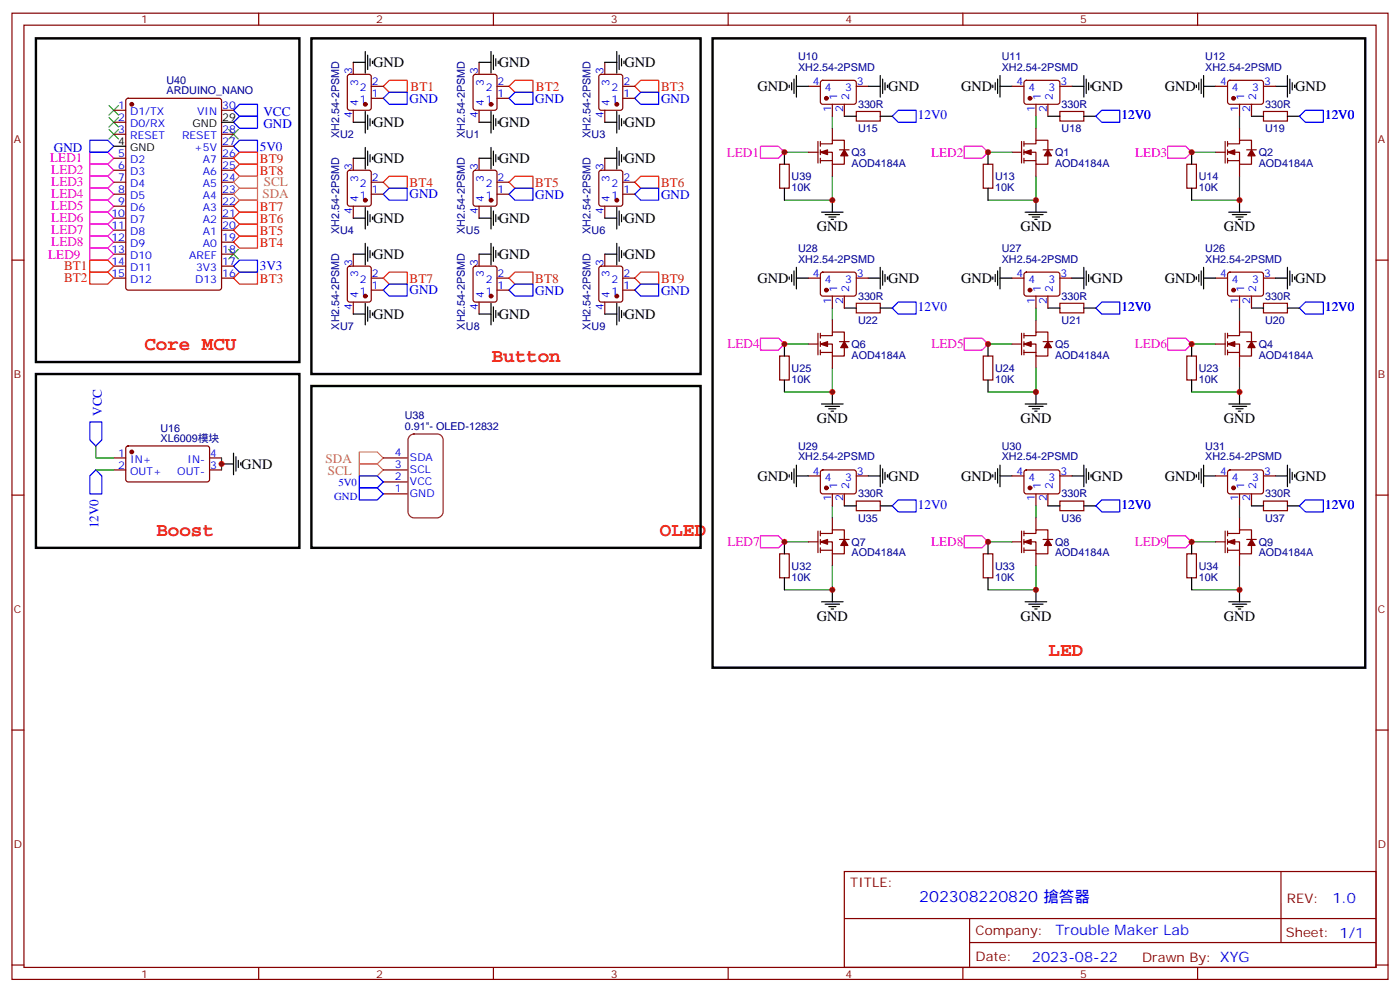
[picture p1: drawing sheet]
<svg xmlns="http://www.w3.org/2000/svg" width="412mm" height="292mm" viewBox="0 0 412 292" stroke-linecap="round" stroke-linejoin="round" font-family="sans-serif">
<g fill="none" stroke="#870000" stroke-width=".35">
<path d="M3.5 3.9h405.4v284.3h-405.4zM7.1 7.4h398.2v277.3h-398.2zM76.2 3.9v3.5M104.1 18.3v3.6M141.1 18.3v3.6M145.3 3.9v3.5M178.2 18.3v3.6M214.5 3.9v3.5M283.6 3.9v3.5M352.8 3.9v3.5M33.5 32.5h3.5M33.5 36h3.5"/>
<path d="M33.5 39.5h3.5M37.3 29.1l.4-.2h26.9l.6 .5 .1 55.3-.5 .6-27.1 .1-.6-.5-.1-55.3zM65.3 32.5h3.5M65.3 39.5h3.5M102.5 22.1l.5-.2h5.7l.6 .4 .1 9.5-.5 .6-5.9 .1-.6-.5-.1-9.4zM104.1 32.5v3.5M109.4 28.9h3.5M109.4 25.4h3.5M139.6 22.1l.5-.2h5.6l.6 .4 .1 9.5-.5 .6-5.8 .1-.7-.5-.1-9.4zM141.1 32.5v3.5M146.4 28.9h3.5M146.4 25.4h3.5"/>
<path d="M176.6 22.1l.5-.2h5.6l.7 .4v9.5l-.4 .6-5.9 .1-.7-.5v-9.4zM178.2 32.5v3.5M183.4 28.9h3.6M183.4 25.4h3.6M238.1 25.4h3.6M241.9 23.8l.5-.2 9.4 .1 .4 .6v6l-.7 .4-9.4-.1-.4-.6v-5.7zM245.2 30.7v3.5M245.2 37.7v3.6M248.7 30.7v3.5M252.2 32.8h7.1v2.8h-7.1zM252.2 25.4h3.6M298.1 25.4h3.5"/>
<path d="M301.9 23.8l.4-.2 9.5 .1 .4 .6-.1 6-.6 .4-9.4-.1-.5-.6v-5.7zM305.2 30.7v3.5M305.2 37.7v3.6M308.7 30.7v3.5M312.2 32.8h7.1v2.8h-7.1zM312.2 25.4h3.5M358.1 25.4h3.5M361.8 23.8l.5-.2 9.4 .1 .5 .6-.1 6-.6 .4-9.5-.1-.4-.6v-5.7zM365.1 30.7v3.5M365.1 37.7v3.6M368.7 30.7v3.5M372.2 32.8h7v2.8h-7z"/>
<path d="M372.2 25.4h3.5M33.5 57.2h3.5M33.5 53.6h3.5M33.5 46.6h3.5M33.5 50.1h3.5M65.3 57.2h3.5M65.3 53.6h3.5M65.3 46.6h3.5M65.3 50.1h3.5M65.3 43h3.5M102.5 50.3l.5-.2h5.7l.6 .4 .1 9.5-.5 .6-5.9 .1-.6-.5-.1-9.4zM104.1 46.6v3.5"/>
<path d="M109.4 57.2h3.5M109.4 53.6h3.5M139.6 50.3l.5-.2h5.6l.6 .4 .1 9.5-.5 .6-5.8 .1-.7-.5-.1-9.4zM141.1 46.6v3.5M146.4 57.2h3.5M146.4 53.6h3.5M176.6 50.3l.5-.2h5.6l.7 .4v9.5l-.4 .6-5.9 .1-.7-.5v-9.4zM178.2 46.6v3.5M183.4 57.2h3.6M183.4 53.6h3.6M229.7 48.3h2.8v7.1h-2.8zM238.1 44.8h2.8"/>
<path d="M240.9 41.6v6.4M241.7 42.3h3.5v-1h3.5v2.8M241.7 44.8h3.5v3.5h3.5v-2.4M241.7 47.3h3.5M241.7 41.6v1.4M241.7 44.1v1.4M241.7 46.6v1.4M245.2 48.3v3.6M247.3 44.1h2.8M289.6 48.3h2.9v7.1h-2.9zM298.1 44.8h2.8M300.9 41.6v6.4"/>
<path d="M301.6 42.3h3.6v-1h3.5v2.8M301.6 44.8h3.6v3.5h3.5v-2.4M301.6 47.3h3.6M301.6 41.6v1.4M301.6 44.1v1.4M301.6 46.6v1.4M305.2 48.3v3.6M307.3 44.1h2.8M349.6 48.3h2.8v7.1h-2.8zM358.1 44.8h2.8M360.9 41.6v6.4M361.6 42.3h3.5v-1h3.6v2.8"/>
<path d="M361.6 44.8h3.5v3.5h3.6v-2.4M361.6 47.3h3.5M361.6 41.6v1.4M361.6 44.1v1.4M361.6 46.6v1.4M365.1 48.3v3.6M367.2 44.1h2.9M3.5 76.6h3.6M33.5 60.7h3.5M33.5 64.2h3.5M33.5 67.7h3.5M33.5 71.3h3.5"/>
<path d="M33.5 74.8h3.5M33.5 78.3h3.5M65.3 60.7h3.5M65.3 64.2h3.5M65.3 67.7h3.5M65.3 71.3h3.5M65.3 74.8h3.5M65.3 78.3h3.5M102.5 78.5l.5-.2h5.7l.6 .4 .1 9.5-.5 .6-5.9 .1-.6-.5-.1-9.4zM104.1 60.7v3.5M104.1 74.8v3.5M139.6 78.5l.5-.2h5.6l.6 .4 .1 9.5-.5 .6-5.8 .1-.7-.5-.1-9.4z"/>
<path d="M141.1 60.7v3.5M141.1 74.8v3.5M176.6 78.5l.5-.2h5.6l.7 .4v9.5l-.4 .6-5.9 .1-.7-.5v-9.4zM178.2 60.7v3.5M178.2 74.8v3.5M405.3 76.6h3.6M33.5 81.8h3.5M65.3 81.8h3.5M104.1 88.9v3.5M109.4 85.4h3.5M109.4 81.8h3.5M141.1 88.9v3.5"/>
<path d="M146.4 85.4h3.5M146.4 81.8h3.5M178.2 88.9v3.5M183.4 85.4h3.6M183.4 81.8h3.6M238.1 81.8h3.6M240.9 98.1v6.3M241.7 98.8h3.5v-1.1h3.5v2.8M241.7 98.1v1.4M241.9 80.3l.5-.2h9.4l.4 .7v5.9l-.7 .4h-9.4l-.4-.7v-5.6zM245.2 87.1v3.6M245.2 94.2v3.5"/>
<path d="M248.7 87.1v3.6M252.2 89.3h7.1v2.8h-7.1zM252.2 81.8h3.6M298.1 81.8h3.5M300.9 98.1v6.3M301.6 98.8h3.6v-1.1h3.5v2.8M301.6 98.1v1.4M301.9 80.3l.4-.2h9.5l.4 .7-.1 5.9-.6 .4h-9.4l-.5-.7v-5.6zM305.2 87.1v3.6M305.2 94.2v3.5M308.7 87.1v3.6M312.2 89.3h7.1v2.8h-7.1z"/>
<path d="M312.2 81.8h3.5M358.1 81.8h3.5M360.9 98.1v6.3M361.6 98.8h3.5v-1.1h3.6v2.8M361.6 98.1v1.4M361.8 80.3l.5-.2h9.4l.5 .7-.1 5.9-.6 .4h-9.5l-.4-.7v-5.6zM365.1 87.1v3.6M365.1 94.2v3.5M368.7 87.1v3.6M372.2 89.3h7v2.8h-7zM372.2 81.8h3.5M229.7 104.8h2.8v7h-2.8z"/>
<path d="M238.1 101.2h2.8M241.7 101.2h3.5v3.6h3.5v-2.5M241.7 100.5v1.5M241.7 103v1.4M241.7 103.7h3.5M245.2 104.8v3.5M247.3 100.5h2.8M289.6 104.8h2.9v7h-2.9zM298.1 101.2h2.8M301.6 101.2h3.6v3.6h3.5v-2.5M301.6 100.5v1.5M301.6 103v1.4"/>
<path d="M301.6 103.7h3.6M305.2 104.8v3.5M307.3 100.5h2.8M349.6 104.8h2.8v7h-2.8zM358.1 101.2h2.8M361.6 101.2h3.5v3.6h3.6v-2.5M361.6 100.5v1.5M361.6 103v1.4M361.6 103.7h3.5M365.1 104.8v3.5M367.2 100.5h2.9M33.5 138.3h3.5"/>
<path d="M33.5 134.8h3.5M37.3 131.4l.4-.2 23.6 .1 .4 .6v9.5l-.7 .4h-23.5l-.5-.7v-9.2zM61.7 138.3h3.6M61.7 134.8h3.6M112.9 138.3h7M112.9 134.8h7M241.9 138.5l.5-.2h9.4l.4 .7v5.9l-.7 .4h-9.4l-.4-.7v-5.6zM301.9 138.5l.4-.2h9.5l.4 .7-.1 5.9-.6 .4h-9.4l-.5-.7v-5.6zM361.8 138.5l.5-.2h9.4l.5 .7-.1 5.9-.6 .4h-9.5l-.4-.7v-5.6zM3.5 145.7h3.6M112.9 145.3h7M112.9 141.8h7"/>
<path d="M238.1 159.5h2.8M238.1 140.1h3.6M240.9 156.3v6.3M241.7 157h3.5v-1.1h3.5v2.9M241.7 159.5h3.5v3.5h3.5v-2.5M241.7 156.3v1.4M241.7 158.8v1.4M245.2 145.3v3.6M245.2 152.4v3.5M247.3 158.8h2.8M248.7 145.3v3.6M252.2 147.5h7.1v2.8h-7.1z"/>
<path d="M252.2 140.1h3.6M298.1 159.5h2.8M298.1 140.1h3.5M300.9 156.3v6.3M301.6 157h3.6v-1.1h3.5v2.9M301.6 159.5h3.6v3.5h3.5v-2.5M301.6 156.3v1.4M301.6 158.8v1.4M305.2 145.3v3.6M305.2 152.4v3.5M307.3 158.8h2.8M308.7 145.3v3.6"/>
<path d="M312.2 147.5h7.1v2.8h-7.1zM312.2 140.1h3.5M358.1 159.5h2.8M358.1 140.1h3.5M360.9 156.3v6.3M361.6 157h3.5v-1.1h3.6v2.9M361.6 159.5h3.5v3.5h3.6v-2.5M361.6 156.3v1.4M361.6 158.8v1.4M365.1 145.3v3.6M365.1 152.4v3.5M367.2 158.8h2.9"/>
<path d="M368.7 145.3v3.6M372.2 147.5h7v2.8h-7zM372.2 140.1h3.5M405.3 145.7h3.6M229.7 163h2.8v7h-2.8zM241.7 161.2v1.4M241.7 161.9h3.5M245.2 163v3.5M289.6 163h2.9v7h-2.9zM301.6 161.2v1.4M301.6 161.9h3.6M305.2 163v3.5"/>
<path d="M349.6 163h2.8v7h-2.8zM361.6 161.2v1.4M361.6 161.9h3.5M365.1 163v3.5M3.5 214.8h3.6M405.3 214.8h3.6M248.7 256.5h156.6v28.2h-156.6zM377.3 256.5v20.9M248.7 270.3h156.5M285.6 277.4h119.6M285.6 270.3v14.1M3.5 284h3.6"/>
<path d="M76.2 284.7v3.5M145.3 284.7v3.5M214.5 284.7v3.5M283.6 284.7v3.5M352.8 284.7v3.5M405.3 284h3.6"/>
</g>
<g fill="none" stroke="#008700" stroke-width=".35">
<path d="M245.2 34.2v3.5M305.2 34.2v3.5M365.1 34.2v3.5M231.1 44.8h7M245.2 51.9v7h-14.1M291 44.8h7.1M305.2 51.9v7h-14.2M351 44.8h7.1M365.1 51.9v7h-14.1M245.2 90.7v3.5M305.2 90.7v3.5M365.1 90.7v3.5"/>
<path d="M231.1 101.2h7M245.2 108.3v7.1h-14.1M291 101.2h7.1M305.2 108.3v7.1h-14.2M351 101.2h7.1M365.1 108.3v7.1h-14.1M28.2 131.2v3.6h5.3M28.2 138.3h5.3M65.3 134.8v3.5M231.1 159.5h7M245.2 148.9v3.5M291 159.5h7.1"/>
<path d="M305.2 148.9v3.5M351 159.5h7.1M365.1 148.9v3.5M245.2 166.5v7.1h-14.1M305.2 166.5v7.1h-14.2M365.1 166.5v7.1h-14.1"/>
</g>
<g fill="none" stroke="#000" stroke-width=".35">
<path d="M104.1 18.3h3.5M107.6 15.2v6.3M108.3 16.2v4.3M109 17.3v2.1M109.7 18v.7M141.1 18.3h3.5M144.6 15.2v6.3M145.3 16.2v4.3M146 17.3v2.1M146.8 18v.7M178.2 18.3h3.5M181.7 15.2v6.3"/>
<path d="M182.4 16.2v4.3M183.1 17.3v2.1M183.8 18v.7M65.3 36h3.5M104.1 36h3.5M107.6 32.8v6.4M108.3 33.9v4.2M109 34.9v2.1M109.7 35.6v.7M141.1 36h3.5M144.6 32.8v6.4M145.3 33.9v4.2"/>
<path d="M146 34.9v2.1M146.8 35.6v.7M178.2 36h3.5M181.7 32.8v6.4M182.4 33.9v4.2M183.1 34.9v2.1M183.8 35.6v.7M232.5 25v.8M233.2 24.3v2.2M233.9 23.3v4.2M234.6 25.4h3.5M234.6 22.2v6.4"/>
<path d="M248.7 34.2h3.5M255.8 25.4h3.5M259.3 22.2v6.4M259.3 34.2h3.5M260 23.3v4.2M260.7 24.3v2.2M261.4 25v.8M292.5 25v.8M293.2 24.3v2.2M293.9 23.3v4.2M294.6 25.4h3.5M294.6 22.2v6.4"/>
<path d="M308.7 34.2h3.5M315.7 25.4h3.6M319.3 22.2v6.4M319.3 34.2h3.5M320 23.3v4.2M320.7 24.3v2.2M321.4 25v.8M352.4 25v.8M353.1 24.3v2.2M353.8 23.3v4.2M354.5 25.4h3.6M354.5 22.2v6.4"/>
<path d="M368.7 34.2h3.5M375.7 25.4h3.5M379.2 22.2v6.4M379.2 34.2h3.6M379.9 23.3v4.2M380.6 24.3v2.2M381.4 25v.8M33.5 43h3.5M104.1 46.6h3.5M107.6 43.4v6.3M108.3 44.4v4.3M109 45.5v2.1"/>
<path d="M109.7 46.2v.7M141.1 46.6h3.5M144.6 43.4v6.3M145.3 44.4v4.3M146 45.5v2.1M146.8 46.2v.7M178.2 46.6h3.5M181.7 43.4v6.3M182.4 44.4v4.3M183.1 45.5v2.1M183.8 46.2v.7M231.1 44.8v3.5"/>
<path d="M231.1 55.4v3.5M245.2 58.9v3.5M291 44.8v3.5M291 55.4v3.5M305.2 58.9v3.5M351 44.8v3.5M351 55.4v3.5M365.1 58.9v3.5M104.1 64.2h3.5M104.1 74.8h3.5M107.6 61v6.4M107.6 71.6v6.4"/>
<path d="M108.3 62.1v4.2M108.3 72.7v4.2M109 63.1v2.2M109 73.7v2.1M109.7 63.9v.7M109.7 74.4v.7M141.1 64.2h3.5M141.1 74.8h3.5M144.6 61v6.4M144.6 71.6v6.4M145.3 62.1v4.2M145.3 72.7v4.2"/>
<path d="M146 63.1v2.2M146 73.7v2.1M146.8 63.9v.7M146.8 74.4v.7M178.2 64.2h3.5M178.2 74.8h3.5M181.7 61v6.4M181.7 71.6v6.4M182.4 62.1v4.2M182.4 72.7v4.2M183.1 63.1v2.2M183.1 73.7v2.1"/>
<path d="M183.8 63.9v.7M183.8 74.4v.7M233.9 79.7v4.3M234.6 78.7v6.3M242 62.4h6.4M243.1 63.1h4.2M244.1 63.9h2.1M244.8 64.6h.7M259.3 78.7v6.3M260 79.7v4.3M293.9 79.7v4.3M294.6 78.7v6.3"/>
<path d="M302 62.4h6.3M303 63.1h4.3M304.1 63.9h2.1M304.8 64.6h.7M319.3 78.7v6.3M320 79.7v4.3M353.8 79.7v4.3M354.5 78.7v6.3M361.9 62.4h6.4M363 63.1h4.2M364.1 63.9h2.1M364.8 64.6h.7"/>
<path d="M379.2 78.7v6.3M379.9 79.7v4.3M104.1 92.4h3.5M107.6 89.3v6.3M108.3 90.3v4.2M109 91.4v2.1M109.7 92.1v.7M141.1 92.4h3.5M144.6 89.3v6.3M145.3 90.3v4.2M146 91.4v2.1M146.8 92.1v.7"/>
<path d="M178.2 92.4h3.5M181.7 89.3v6.3M182.4 90.3v4.2M183.1 91.4v2.1M183.8 92.1v.7M232.5 81.5v.7M233.2 80.8v2.1M234.6 81.8h3.5M248.7 90.7h3.5M255.8 81.8h3.5M259.3 90.7h3.5M260.7 80.8v2.1"/>
<path d="M261.4 81.5v.7M292.5 81.5v.7M293.2 80.8v2.1M294.6 81.8h3.5M308.7 90.7h3.5M315.7 81.8h3.6M319.3 90.7h3.5M320.7 80.8v2.1M321.4 81.5v.7M352.4 81.5v.7M353.1 80.8v2.1M354.5 81.8h3.6"/>
<path d="M368.7 90.7h3.5M375.7 81.8h3.5M379.2 90.7h3.6M380.6 80.8v2.1M381.4 81.5v.7M231.1 101.2v3.6M231.1 111.8v3.6M242 118.9h6.4M243.1 119.6h4.2M245.2 115.4v3.5M291 101.2v3.6M291 111.8v3.6"/>
<path d="M302 118.9h6.3M303 119.6h4.3M305.2 115.4v3.5M351 101.2v3.6M351 111.8v3.6M361.9 118.9h6.4M363 119.6h4.2M365.1 115.4v3.5M65.3 136.5h3.5M68.8 133.3v6.4M69.5 134.4v4.2M70.2 135.5v2.1"/>
<path d="M70.9 136.2v.7M232.5 139.7v.7M233.2 139v2.1M233.9 137.9v4.3M234.6 136.9v6.3M244.1 120.3h2.1M244.8 121h.7M259.3 136.9v6.3M260 137.9v4.3M260.7 139v2.1M261.4 139.7v.7M292.5 139.7v.7"/>
<path d="M293.2 139v2.1M293.9 137.9v4.3M294.6 136.9v6.3M304.1 120.3h2.1M304.8 121h.7M319.3 136.9v6.3M320 137.9v4.3M320.7 139v2.1M321.4 139.7v.7M352.4 139.7v.7M353.1 139v2.1M353.8 137.9v4.3"/>
<path d="M354.5 136.9v6.3M364.1 120.3h2.1M364.8 121h.7M379.2 136.9v6.3M379.9 137.9v4.3M380.6 139v2.1M381.4 139.7v.7M231.1 159.5v3.5M234.6 140.1h3.5M248.7 148.9h3.5M255.8 140.1h3.5M259.3 148.9h3.5"/>
<path d="M291 159.5v3.5M294.6 140.1h3.5M308.7 148.9h3.5M315.7 140.1h3.6M319.3 148.9h3.5M351 159.5v3.5M354.5 140.1h3.6M368.7 148.9h3.5M375.7 140.1h3.5M379.2 148.9h3.6M231.1 170v3.6M242 177.1h6.4"/>
<path d="M243.1 177.8h4.2M244.1 178.5h2.1M244.8 179.2h.7M245.2 173.6v3.5M291 170v3.6M302 177.1h6.3M303 177.8h4.3M304.1 178.5h2.1M304.8 179.2h.7M305.2 173.6v3.5M351 170v3.6M361.9 177.1h6.4"/>
<path d="M363 177.8h4.2M364.1 178.5h2.1M364.8 179.2h.7M365.1 173.6v3.5"/>
</g>
<g fill="#870000" stroke="#870000" stroke-width=".35">
<path d="M241.7 44.8l2.1-.7v1.4z"/>
<path d="M248.7 44.1l1.1 1.8h-2.2z"/>
<path d="M301.6 44.8l2.1-.7v1.4z"/>
<path d="M308.7 44.1l1 1.8h-2.1z"/>
<path d="M361.6 44.8l2.1-.7v1.4z"/>
<path d="M368.7 44.1l1 1.8h-2.1z"/>
<path d="M361.6 101.2l2.1-.7v1.5z"/>
<path d="M368.7 100.5l1 1.8h-2.1z"/>
<path d="M301.6 101.2l2.1-.7v1.5z"/>
<path d="M308.7 100.5l1 1.8h-2.1z"/>
<path d="M241.7 101.2l2.1-.7v1.5z"/>
<path d="M248.7 100.5l1.1 1.8h-2.2z"/>
<path d="M241.7 159.5l2.1-.7v1.4z"/>
<path d="M248.7 158.8l1.1 1.7h-2.2z"/>
<path d="M301.6 159.5l2.1-.7v1.4z"/>
<path d="M308.7 158.8l1 1.7h-2.1z"/>
<path d="M361.6 159.5l2.1-.7v1.4z"/>
<path d="M368.7 158.8l1 1.7h-2.1z"/>
<circle cx="107.6" cy="30.7" r=".53"/>
<circle cx="144.6" cy="30.7" r=".53"/>
<circle cx="181.7" cy="30.7" r=".53"/>
<circle cx="107.6" cy="58.9" r=".53"/>
<circle cx="144.6" cy="58.9" r=".53"/>
<circle cx="181.7" cy="58.9" r=".53"/>
<circle cx="107.6" cy="87.1" r=".53"/>
<circle cx="144.6" cy="87.1" r=".53"/>
<circle cx="181.7" cy="87.1" r=".53"/>
<circle cx="243.4" cy="28.9" r=".53"/>
<circle cx="303.4" cy="28.9" r=".53"/>
<circle cx="363.4" cy="28.9" r=".53"/>
<circle cx="363.4" cy="85.4" r=".53"/>
<circle cx="303.4" cy="85.4" r=".53"/>
<circle cx="243.4" cy="85.4" r=".53"/>
<circle cx="243.4" cy="143.6" r=".53"/>
<circle cx="303.4" cy="143.6" r=".53"/>
<circle cx="363.4" cy="143.6" r=".53"/>
<circle cx="38.8" cy="30.7" r=".53"/>
<circle cx="38.8" cy="133" r=".53"/>
</g>
<g fill="none" stroke="#f0f" stroke-width=".35">
<path d="M26.5 58.9h5.2l1.8 1.8-1.8 1.7h-5.2zM26.5 55.4h5.2l1.8 1.8-1.8 1.7h-5.2zM26.5 51.9h5.2l1.8 1.7-1.8 1.8h-5.2zM26.5 48.3h5.2l1.8 1.8-1.8 1.8h-5.2zM26.5 44.8h5.2l1.8 1.8-1.8 1.7h-5.2zM224 43h5.3l1.8 1.8-1.8 1.8h-5.3zM284 43h5.3l1.7 1.8-1.7 1.8h-5.3zM344 43h5.2l1.8 1.8-1.8 1.8h-5.2zM26.5 73h5.2l1.8 1.8-1.8 1.8h-5.2zM26.5 69.5h5.2l1.8 1.8-1.8 1.7h-5.2zM26.5 66h5.2l1.8 1.7-1.8 1.8h-5.2zM26.5 62.4h5.2l1.8 1.8-1.8 1.8h-5.2z"/>
<path d="M224 99.5h5.3l1.8 1.7-1.8 1.8h-5.3zM284 99.5h5.3l1.7 1.7-1.7 1.8h-5.3zM344 99.5h5.2l1.8 1.7-1.8 1.8h-5.2zM224 157.7h5.3l1.8 1.8-1.8 1.7h-5.3zM284 157.7h5.3l1.7 1.8-1.7 1.7h-5.3zM344 157.7h5.2l1.8 1.8-1.8 1.7h-5.2z"/>
</g>
<path d="M10.6 11.3h77.6v95.2h-77.6zM91.7 11.3h114.7v98.8h-114.7zM209.9 11.3h192.3v185.2h-192.3zM10.6 110.1h77.6v51.1h-77.6zM91.7 113.6h114.7v47.6h-114.7z" fill="none" stroke="#000" stroke-width=".71"/>
<g fill="none" stroke="#00f" stroke-width=".35">
<path d="M68.8 36l1.8-1.8h5.2v3.5h-5.2zM70.6 30.7h5.2v3.5h-5.2l-1.8-1.7zM112.9 28.9l1.8-1.7h5.2v3.5h-5.2zM149.9 28.9l1.8-1.7h5.3v3.5h-5.3zM187 28.9l1.7-1.7h5.3v3.5h-5.3zM262.8 34.2l1.8-1.7h5.3v3.5h-5.3zM322.8 34.2l1.8-1.7h5.2v3.5h-5.2zM382.8 34.2l1.7-1.7h5.3v3.5h-5.3zM26.5 41.3h5.2l1.8 1.7-1.8 1.8h-5.2zM68.8 43l1.8-1.7h5.2v3.5h-5.2zM112.9 57.2l1.8-1.8h5.2v3.5h-5.2zM149.9 57.2l1.8-1.8h5.3v3.5h-5.3z"/>
<path d="M187 57.2l1.7-1.8h5.3v3.5h-5.3zM68.8 78.3l1.8-1.7h5.2v3.5h-5.2zM112.9 85.4l1.8-1.8h5.2v3.5h-5.2zM149.9 85.4l1.8-1.8h5.3v3.5h-5.3zM187 85.4l1.7-1.8h5.3v3.5h-5.3zM262.8 90.7l1.8-1.8h5.3v3.5h-5.3zM322.8 90.7l1.8-1.8h5.2v3.5h-5.2zM384.5 88.9h5.3v3.5h-5.3l-1.7-1.7zM26.5 124.2h3.5v5.3l-1.8 1.7-1.7-1.7zM28.2 138.3l1.8 1.8v5.2h-3.5v-5.2zM105.8 143.6h5.3l1.8 1.7-1.8 1.8h-5.3zM105.8 140.1h5.3l1.8 1.7-1.8 1.8h-5.3z"/>
<path d="M262.8 148.9l1.8-1.8h5.3v3.5h-5.3zM322.8 148.9l1.8-1.8h5.2v3.5h-5.2zM382.8 148.9l1.7-1.8h5.3v3.5h-5.3z"/>
</g>
<g fill="none" stroke="#f30" stroke-width=".35">
<path d="M112.9 25.4l1.8-1.8h5.2v3.6h-5.2zM149.9 25.4l1.8-1.8h5.3v3.6h-5.3zM187 25.4l1.7-1.8h5.3v3.6h-5.3zM68.8 46.6l1.8-1.8h5.2v3.5h-5.2zM68.8 50.1l1.8-1.8h5.2v3.6h-5.2zM112.9 53.6l1.8-1.7h5.2v3.5h-5.2zM149.9 53.6l1.8-1.7h5.3v3.5h-5.3zM187 53.6l1.7-1.7h5.3v3.5h-5.3zM26.5 76.6h5.2l1.8 1.7-1.8 1.8h-5.2zM68.8 67.7l1.8-1.7h5.2v3.5h-5.2zM68.8 64.2l1.8-1.8h5.2v3.6h-5.2zM68.8 60.7l1.8-1.8h5.2v3.5h-5.2z"/>
<path d="M70.6 69.5h5.2v3.5h-5.2l-1.8-1.7zM26.5 80.1h5.2l1.8 1.7-1.8 1.8h-5.2zM68.8 81.8l1.8-1.7h5.2v3.5h-5.2zM112.9 81.8l1.8-1.7h5.2v3.5h-5.2zM149.9 81.8l1.8-1.7h5.3v3.5h-5.3zM187 81.8l1.7-1.7h5.3v3.5h-5.3z"/>
</g>
<path d="M32.1 38.1l2.8 2.8M32.1 34.6l2.8 2.8M32.1 31l2.8 2.9M34.9 38.1l-2.8 2.8M34.9 34.6l-2.8 2.8M34.9 31l-2.8 2.9M67.4 38.1l2.8 2.8M70.2 38.1l-2.8 2.8M67.4 73.4l2.8 2.8M70.2 73.4l-2.8 2.8" fill="none" stroke="#3c3" stroke-width=".35"/>
<path d="M68.8 57.2l1.8-1.8h5.2v3.5h-5.2zM68.8 53.6l1.8-1.7h5.2v3.5h-5.2zM105.8 136.5h5.3l1.8 1.8-1.8 1.8h-5.3zM105.8 133h5.3l1.8 1.8-1.8 1.7h-5.3z" fill="none" stroke="#cc0" stroke-width=".35"/>
<path d="M120.8 128.2l1.1-.5h6.9a1.76 1.76 0 0 1 1.7 1.8v21.1a1.89 1.89 0 0 1-1.7 1.8h-6.9a1.89 1.89 0 0 1-1.7-1.8v-21.1z" fill="none" stroke="#8c2424" stroke-width=".35"/>
<g fill="#c00">
<circle cx="245.2" cy="58.9" r=".88"/>
<circle cx="305.2" cy="58.9" r=".88"/>
<circle cx="365.1" cy="58.9" r=".88"/>
<circle cx="231.1" cy="44.8" r=".88"/>
<circle cx="365.1" cy="115.4" r=".88"/>
<circle cx="305.2" cy="115.4" r=".88"/>
<circle cx="245.2" cy="115.4" r=".88"/>
<circle cx="291" cy="44.8" r=".88"/>
<circle cx="351" cy="44.8" r=".88"/>
<circle cx="231.1" cy="101.2" r=".88"/>
<circle cx="291" cy="101.2" r=".88"/>
<circle cx="351" cy="101.2" r=".88"/>
<circle cx="245.2" cy="173.6" r=".88"/>
<circle cx="305.2" cy="173.6" r=".88"/>
<circle cx="365.1" cy="173.6" r=".88"/>
<circle cx="231.1" cy="159.5" r=".88"/>
<circle cx="291" cy="159.5" r=".88"/>
<circle cx="351" cy="159.5" r=".88"/>
<circle cx="65.3" cy="136.5" r=".88"/>
</g>
<g font-size="5.6" fill="#f00">
<text x="42.5" y="103">Core MCU</text>
<text x="144.9" y="106.5">Button</text>
<text x="46.1" y="157.7">Boost</text>
<text x="194.4" y="157.7">OLED</text>
<text x="308.9" y="193">LED</text>
</g>
<text font-size="4.6" fill="#00f" x="270.8" y="265.5">202308220820 搶答器</text>
<g font-size="4.2">
<text x="109.9" y="19.8">GND</text>
<text x="146.9" y="19.8">GND</text>
<text x="184" y="19.8">GND</text>
<text x="223.1" y="26.9">GND</text>
<text x="261.6" y="26.9">GND</text>
<text x="283.1" y="26.9">GND</text>
<text x="321.6" y="26.9">GND</text>
<text x="343.1" y="26.9">GND</text>
<text x="381.5" y="26.9">GND</text>
<text x="109.9" y="37.5">GND</text>
<text x="146.9" y="37.5">GND</text>
<text x="184" y="37.5">GND</text>
<text x="109.9" y="48">GND</text>
<text x="146.9" y="48">GND</text>
<text x="184" y="48">GND</text>
<text x="109.9" y="65.7">GND</text>
<text x="146.9" y="65.7">GND</text>
<text x="184" y="65.7">GND</text>
<text x="240.6" y="68.1">GND</text>
<text x="300.6" y="68.1">GND</text>
<text x="360.5" y="68.1">GND</text>
<text x="109.9" y="76.3">GND</text>
<text x="146.9" y="76.3">GND</text>
<text x="184" y="76.3">GND</text>
<text x="223.1" y="83.3">GND</text>
<text x="261.6" y="83.3">GND</text>
<text x="283.1" y="83.3">GND</text>
<text x="321.6" y="83.3">GND</text>
<text x="343.1" y="83.3">GND</text>
<text x="381.5" y="83.3">GND</text>
<text x="109.9" y="93.9">GND</text>
<text x="146.9" y="93.9">GND</text>
<text x="184" y="93.9">GND</text>
<text x="240.6" y="124.5">GND</text>
<text x="300.6" y="124.5">GND</text>
<text x="360.5" y="124.5">GND</text>
<text x="71.1" y="138">GND</text>
<text x="223.1" y="141.5">GND</text>
<text x="261.6" y="141.5">GND</text>
<text x="283.1" y="141.5">GND</text>
<text x="321.6" y="141.5">GND</text>
<text x="343.1" y="141.5">GND</text>
<text x="381.5" y="141.5">GND</text>
<text x="240.6" y="182.7">GND</text>
<text x="300.6" y="182.7">GND</text>
<text x="360.5" y="182.7">GND</text>
</g>
<g font-size="4.2" fill="#00f">
<text x="392.5" y="265.7">1.0</text>
<text x="310.9" y="275.3">Trouble Maker Lab</text>
<text x="304" y="283.1">2023-08-22</text>
</g>
<g font-size="3.9" fill="#f30">
<text x="120.9" y="26.7">BT1</text>
<text x="157.9" y="26.8">BT2</text>
<text x="194.7" y="26.7">BT3</text>
<text x="76.6" y="47.9">BT9</text>
<text x="76.6" y="51.4">BT8</text>
<text x="120.6" y="55">BT4</text>
<text x="157.7" y="55">BT5</text>
<text x="194.7" y="55">BT6</text>
<text x="76.6" y="65.5">BT6</text>
<text x="76.6" y="62">BT7</text>
<text x="76.6" y="69.1">BT5</text>
<text x="76.6" y="72.6">BT4</text>
<text x="18.9" y="83">BT2</text>
<text x="18.9" y="79.6">BT1</text>
<text x="76.6" y="83.2">BT3</text>
<text x="120.6" y="83.2">BT7</text>
<text x="157.7" y="83.2">BT8</text>
<text x="194.7" y="83.2">BT9</text>
</g>
<g font-size="3.9" fill="#00f">
<text x="77.6" y="34.2">VCC</text>
<text x="120.6" y="30.2">GND</text>
<text x="157.7" y="30.3">GND</text>
<text x="194.7" y="30.3">GND</text>
<text x="270.4" y="35">12V0</text>
<text x="330.4" y="35">12V0</text>
<text x="390.3" y="35">12V0</text>
<text x="77.6" y="37.7">GND</text>
<text x="15.9" y="44.8">GND</text>
<text x="76.6" y="44.3">5V0</text>
<text x="120.6" y="58.4">GND</text>
<text x="157.7" y="58.5">GND</text>
<text x="194.7" y="58.5">GND</text>
<text x="76.6" y="79.6">3V3</text>
<text x="120.6" y="86.6">GND</text>
<text x="157.7" y="86.7">GND</text>
<text x="194.7" y="86.7">GND</text>
<text x="270.4" y="91.4">12V0</text>
<text x="330.4" y="91.4">12V0</text>
<text x="390.3" y="91.4">12V0</text>
<text x="30" y="122.4" transform="rotate(-90 30 122.4)">VCC</text>
<text x="270.4" y="149.6">12V0</text>
<text x="330.4" y="149.6">12V0</text>
<text x="390.3" y="149.6">12V0</text>
<text x="29" y="155.5" transform="rotate(-90 29 155.5)">12V0</text>
</g>
<g font-size="3.9" fill="#f0f">
<text x="14.8" y="47.8">LED1</text>
<text x="214.1" y="46.1">LED1</text>
<text x="274.3" y="46.1">LED2</text>
<text x="334.4" y="46.1">LED3</text>
<text x="15.1" y="51.3">LED2</text>
<text x="15.1" y="58.4">LED4</text>
<text x="15.1" y="54.9">LED3</text>
<text x="15.1" y="65.5">LED6</text>
<text x="15.1" y="61.9">LED5</text>
<text x="15.1" y="69">LED7</text>
<text x="14.2" y="76.1">LED9</text>
<text x="15.1" y="72.5">LED8</text>
<text x="214.3" y="102.5">LED4</text>
<text x="274.4" y="102.5">LED5</text>
<text x="334.3" y="102.5">LED6</text>
<text x="214.3" y="160.7">LED7</text>
<text x="274.3" y="160.7">LED8</text>
<text x="334.3" y="160.7">LED9</text>
</g>
<g font-size="3.9" fill="#cc0">
<text x="77.3" y="58.4">SDA</text>
<text x="77.7" y="54.9">SCL</text>
<text x="95.9" y="136.4">SDA</text>
<text x="96.5" y="139.9">SCL</text>
</g>
<g font-size="3.9" fill="#800">
<text x="250.5" y="261.1">TITLE:</text>
<text x="379.1" y="265.7">REV:</text>
<text x="287.4" y="275.3">Company:</text>
<text x="378.7" y="275.9">Sheet: 1/1</text>
<text x="287.4" y="282.9">Date:</text>
<text x="336.4" y="283">Drawn By: XYG</text>
</g>
<g font-size="3.2" fill="#800">
<text x="41.6" y="6.9">1</text>
<text x="110.8" y="6.9">2</text>
<text x="179.9" y="6.9">3</text>
<text x="249.1" y="6.9">4</text>
<text x="318.2" y="6.9">5</text>
<text x="4.1" y="42">A</text>
<text x="405.9" y="42">A</text>
<text x="4.1" y="111.1">B</text>
<text x="405.9" y="111.1">B</text>
<text x="4.1" y="180.3">C</text>
<text x="405.9" y="180.3">C</text>
<text x="4.1" y="249.4">D</text>
<text x="405.9" y="249.4">D</text>
<text x="41.6" y="287.7">1</text>
<text x="110.8" y="287.7">2</text>
<text x="179.9" y="287.7">3</text>
<text x="249.1" y="287.7">4</text>
<text x="318.2" y="287.7">5</text>
</g>
<g font-size="3.2" fill="#000080">
<text x="235.1" y="17.7">U10</text>
<text x="295.1" y="17.7">U11</text>
<text x="355" y="17.7">U12</text>
<text x="235.1" y="20.8">XH2.54-2PSMD</text>
<text x="295.1" y="20.8">XH2.54-2PSMD</text>
<text x="355" y="20.8">XH2.54-2PSMD</text>
<text x="49.1" y="27.7">ARDUINO_NANO</text>
<text x="49.1" y="24.6">U40</text>
<text x="252.7" y="31.8">330R</text>
<text x="312.7" y="31.8">330R</text>
<text x="372.7" y="31.8">330R</text>
<text x="99.9" y="40.6" transform="rotate(-90 99.9 40.6)">XH2.54-2PSMD</text>
<text x="100.2" y="40.6">U2</text>
<text x="136.9" y="40.6" transform="rotate(-90 136.9 40.6)">XH2.54-2PSMD</text>
<text x="137.2" y="40.6">U1</text>
<text x="174" y="40.6" transform="rotate(-90 174 40.6)">XH2.54-2PSMD</text>
<text x="174.3" y="40.6">U3</text>
<text x="252.7" y="38.9">U15</text>
<text x="312.7" y="38.9">U18</text>
<text x="372.7" y="38.9">U19</text>
<text x="250.8" y="46">Q3</text>
<text x="310.8" y="46">Q1</text>
<text x="370.8" y="46">Q2</text>
<text x="233.2" y="53">U39</text>
<text x="250.8" y="49.1">AOD4184A</text>
<text x="293.2" y="53">U13</text>
<text x="310.8" y="49.1">AOD4184A</text>
<text x="353.1" y="53">U14</text>
<text x="370.8" y="49.1">AOD4184A</text>
<text x="233.2" y="56.2">10K</text>
<text x="293.2" y="56.2">10K</text>
<text x="353.1" y="56.2">10K</text>
<text x="99.9" y="68.8" transform="rotate(-90 99.9 68.8)">XH2.54-2PSMD</text>
<text x="100.2" y="68.9">U4</text>
<text x="136.9" y="68.8" transform="rotate(-90 136.9 68.8)">XH2.54-2PSMD</text>
<text x="137.2" y="68.9">U5</text>
<text x="174" y="68.8" transform="rotate(-90 174 68.8)">XH2.54-2PSMD</text>
<text x="174.3" y="68.9">U6</text>
<text x="235.1" y="77.3">XH2.54-2PSMD</text>
<text x="235.1" y="74.2">U28</text>
<text x="295.1" y="77.3">XH2.54-2PSMD</text>
<text x="295.1" y="74.2">U27</text>
<text x="355" y="77.3">XH2.54-2PSMD</text>
<text x="355" y="74.2">U26</text>
<text x="252.7" y="88.2">330R</text>
<text x="312.7" y="88.2">330R</text>
<text x="372.7" y="88.2">330R</text>
<text x="252.7" y="95.3">U22</text>
<text x="312.7" y="95.3">U21</text>
<text x="372.7" y="95.3">U20</text>
<text x="99.9" y="97" transform="rotate(-90 99.9 97)">XH2.54-2PSMD</text>
<text x="100.2" y="97.1">U7</text>
<text x="136.9" y="97" transform="rotate(-90 136.9 97)">XH2.54-2PSMD</text>
<text x="137.2" y="97.1">U8</text>
<text x="174" y="97" transform="rotate(-90 174 97)">XH2.54-2PSMD</text>
<text x="174.3" y="97.1">U9</text>
<text x="250.8" y="105.5">AOD4184A</text>
<text x="250.8" y="102.5">Q6</text>
<text x="310.8" y="105.5">AOD4184A</text>
<text x="310.8" y="102.5">Q5</text>
<text x="370.8" y="105.5">AOD4184A</text>
<text x="370.8" y="102.5">Q4</text>
<text x="233.2" y="112.7">10K</text>
<text x="233.2" y="109.5">U25</text>
<text x="293.2" y="112.7">10K</text>
<text x="293.2" y="109.5">U24</text>
<text x="353.1" y="112.7">10K</text>
<text x="353.1" y="109.5">U23</text>
<text x="119.2" y="123.4">U38</text>
<text x="47.3" y="130.1">XL6009模块</text>
<text x="47.3" y="127">U16</text>
<text x="119.2" y="126.6">0.91&quot;- OLED-12832</text>
<text x="235.1" y="135.5">XH2.54-2PSMD</text>
<text x="235.1" y="132.4">U29</text>
<text x="295.1" y="135.5">XH2.54-2PSMD</text>
<text x="295.1" y="132.4">U30</text>
<text x="355" y="135.5">XH2.54-2PSMD</text>
<text x="355" y="132.4">U31</text>
<text x="252.7" y="146.4">330R</text>
<text x="312.7" y="146.4">330R</text>
<text x="372.7" y="146.4">330R</text>
<text x="252.7" y="153.6">U35</text>
<text x="312.7" y="153.6">U36</text>
<text x="372.7" y="153.6">U37</text>
<text x="250.8" y="160.7">Q7</text>
<text x="310.8" y="160.7">Q8</text>
<text x="370.8" y="160.7">Q9</text>
<text x="233.2" y="167.7">U32</text>
<text x="250.8" y="163.7">AOD4184A</text>
<text x="293.2" y="167.7">U33</text>
<text x="310.8" y="163.7">AOD4184A</text>
<text x="353.1" y="167.7">U34</text>
<text x="370.8" y="163.7">AOD4184A</text>
<text x="233.2" y="170.9">10K</text>
<text x="293.2" y="170.9">10K</text>
<text x="353.1" y="170.9">10K</text>
</g>
<g font-size="3.2" fill="#00f">
<text x="103.7" y="21.7" transform="rotate(-90 103.7 21.7)">3</text>
<text x="140.8" y="21.7" transform="rotate(-90 140.8 21.7)">3</text>
<text x="177.8" y="21.7" transform="rotate(-90 177.8 21.7)">3</text>
<text x="105.5" y="25.2" transform="rotate(-90 105.5 25.2)">3</text>
<text x="106" y="26.8">2</text>
<text x="109.5" y="28.6">1</text>
<text x="109.5" y="25">2</text>
<text x="142.5" y="25.2" transform="rotate(-90 142.5 25.2)">3</text>
<text x="143.1" y="26.8">2</text>
<text x="146.6" y="28.6">1</text>
<text x="146.6" y="25">2</text>
<text x="179.6" y="25.2" transform="rotate(-90 179.6 25.2)">3</text>
<text x="180.1" y="26.8">2</text>
<text x="183.6" y="28.6">1</text>
<text x="183.6" y="25">2</text>
<text x="239.5" y="25">4</text>
<text x="243" y="26.8">4</text>
<text x="246.6" y="29.4" transform="rotate(-90 246.6 29.4)">1</text>
<text x="248.9" y="26.8">3</text>
<text x="250.1" y="29.4" transform="rotate(-90 250.1 29.4)">2</text>
<text x="252.4" y="25">3</text>
<text x="299.4" y="25">4</text>
<text x="302.9" y="26.8">4</text>
<text x="306.6" y="29.4" transform="rotate(-90 306.6 29.4)">1</text>
<text x="308.9" y="26.8">3</text>
<text x="310.1" y="29.4" transform="rotate(-90 310.1 29.4)">2</text>
<text x="312.4" y="25">3</text>
<text x="359.4" y="25">4</text>
<text x="362.9" y="26.8">4</text>
<text x="366.5" y="29.4" transform="rotate(-90 366.5 29.4)">1</text>
<text x="368.9" y="26.8">3</text>
<text x="370.1" y="29.4" transform="rotate(-90 370.1 29.4)">2</text>
<text x="372.4" y="25">3</text>
<text x="34.8" y="32.1">1</text>
<text x="34.8" y="35.6">2</text>
<text x="38.3" y="33.9">D1/TX</text>
<text x="58.1" y="33.9">VIN</text>
<text x="65.4" y="32.1">30</text>
<text x="103.7" y="34.6" transform="rotate(-90 103.7 34.6)">4</text>
<text x="105.5" y="31.2" transform="rotate(-90 105.5 31.2)">4</text>
<text x="106" y="30.3">1</text>
<text x="140.8" y="34.6" transform="rotate(-90 140.8 34.6)">4</text>
<text x="142.5" y="31.2" transform="rotate(-90 142.5 31.2)">4</text>
<text x="143.1" y="30.3">1</text>
<text x="177.8" y="34.6" transform="rotate(-90 177.8 34.6)">4</text>
<text x="179.6" y="31.2" transform="rotate(-90 179.6 31.2)">4</text>
<text x="180.1" y="30.3">1</text>
<text x="244.8" y="32.9" transform="rotate(-90 244.8 32.9)">1</text>
<text x="248.4" y="32.9" transform="rotate(-90 248.4 32.9)">2</text>
<text x="304.8" y="32.9" transform="rotate(-90 304.8 32.9)">1</text>
<text x="308.3" y="32.9" transform="rotate(-90 308.3 32.9)">2</text>
<text x="364.8" y="32.9" transform="rotate(-90 364.8 32.9)">1</text>
<text x="368.3" y="32.9" transform="rotate(-90 368.3 32.9)">2</text>
<text x="34.8" y="39.2">3</text>
<text x="38.3" y="37.4">D0/RX</text>
<text x="38.3" y="40.9">RESET</text>
<text x="53.6" y="40.9">RESET</text>
<text x="65.4" y="39.2">28</text>
<text x="34.8" y="46.2">5</text>
<text x="38.3" y="48">D2</text>
<text x="57.2" y="44.4">+5V</text>
<text x="59.8" y="48">A7</text>
<text x="65.4" y="46.2">26</text>
<text x="65.4" y="42.7">27</text>
<text x="34.8" y="49.7">6</text>
<text x="34.8" y="53.3">7</text>
<text x="38.3" y="51.5">D3</text>
<text x="59.8" y="51.5">A6</text>
<text x="65.4" y="53.3">24</text>
<text x="65.4" y="49.7">25</text>
<text x="103.7" y="49.9" transform="rotate(-90 103.7 49.9)">3</text>
<text x="105.5" y="53.4" transform="rotate(-90 105.5 53.4)">3</text>
<text x="109.5" y="53.3">2</text>
<text x="140.8" y="49.9" transform="rotate(-90 140.8 49.9)">3</text>
<text x="142.5" y="53.4" transform="rotate(-90 142.5 53.4)">3</text>
<text x="146.6" y="53.3">2</text>
<text x="177.8" y="49.9" transform="rotate(-90 177.8 49.9)">3</text>
<text x="179.6" y="53.4" transform="rotate(-90 179.6 53.4)">3</text>
<text x="183.6" y="53.3">2</text>
<text x="34.8" y="56.8">8</text>
<text x="38.3" y="55">D4</text>
<text x="38.3" y="58.6">D5</text>
<text x="59.8" y="58.6">A4</text>
<text x="59.8" y="55">A5</text>
<text x="65.4" y="56.8">23</text>
<text x="105.5" y="59.4" transform="rotate(-90 105.5 59.4)">4</text>
<text x="106" y="58.6">1</text>
<text x="106" y="55">2</text>
<text x="109.5" y="56.8">1</text>
<text x="142.5" y="59.4" transform="rotate(-90 142.5 59.4)">4</text>
<text x="143.1" y="58.6">1</text>
<text x="143.1" y="55">2</text>
<text x="146.6" y="56.8">1</text>
<text x="179.6" y="59.4" transform="rotate(-90 179.6 59.4)">4</text>
<text x="180.1" y="58.6">1</text>
<text x="180.1" y="55">2</text>
<text x="183.6" y="56.8">1</text>
<text x="32.8" y="63.9">10</text>
<text x="34.8" y="60.3">9</text>
<text x="38.3" y="62.1">D6</text>
<text x="38.3" y="65.6">D7</text>
<text x="59.8" y="65.6">A2</text>
<text x="59.8" y="62.1">A3</text>
<text x="65.4" y="63.9">21</text>
<text x="65.4" y="60.3">22</text>
<text x="103.7" y="62.9" transform="rotate(-90 103.7 62.9)">4</text>
<text x="140.8" y="62.9" transform="rotate(-90 140.8 62.9)">4</text>
<text x="177.8" y="62.9" transform="rotate(-90 177.8 62.9)">4</text>
<text x="32.8" y="67.4">11</text>
<text x="32.8" y="70.9">12</text>
<text x="38.3" y="69.1">D8</text>
<text x="59.8" y="69.1">A1</text>
<text x="65.4" y="70.9">19</text>
<text x="65.4" y="67.4">20</text>
<text x="32.8" y="74.4">13</text>
<text x="32.8" y="78">14</text>
<text x="38.3" y="72.7">D9</text>
<text x="38.3" y="76.2">D10</text>
<text x="55.8" y="76.2">AREF</text>
<text x="59.8" y="72.7">A0</text>
<text x="65.4" y="78">17</text>
<text x="65.4" y="74.4">18</text>
<text x="32.8" y="81.5">15</text>
<text x="38.3" y="79.7">D11</text>
<text x="38.3" y="83.3">D12</text>
<text x="57.5" y="83.3">D13</text>
<text x="57.8" y="79.7">3V3</text>
<text x="65.4" y="81.5">16</text>
<text x="103.7" y="78.1" transform="rotate(-90 103.7 78.1)">3</text>
<text x="105.5" y="81.6" transform="rotate(-90 105.5 81.6)">3</text>
<text x="106" y="83.3">2</text>
<text x="109.5" y="81.5">2</text>
<text x="140.8" y="78.1" transform="rotate(-90 140.8 78.1)">3</text>
<text x="142.5" y="81.6" transform="rotate(-90 142.5 81.6)">3</text>
<text x="143.1" y="83.3">2</text>
<text x="146.6" y="81.5">2</text>
<text x="177.8" y="78.1" transform="rotate(-90 177.8 78.1)">3</text>
<text x="179.6" y="81.6" transform="rotate(-90 179.6 81.6)">3</text>
<text x="180.1" y="83.3">2</text>
<text x="183.6" y="81.5">2</text>
<text x="239.5" y="81.5">4</text>
<text x="243" y="83.3">4</text>
<text x="248.9" y="83.3">3</text>
<text x="252.4" y="81.5">3</text>
<text x="299.4" y="81.5">4</text>
<text x="302.9" y="83.3">4</text>
<text x="308.9" y="83.3">3</text>
<text x="312.4" y="81.5">3</text>
<text x="359.4" y="81.5">4</text>
<text x="362.9" y="83.3">4</text>
<text x="368.9" y="83.3">3</text>
<text x="372.4" y="81.5">3</text>
<text x="105.5" y="87.6" transform="rotate(-90 105.5 87.6)">4</text>
<text x="106" y="86.8">1</text>
<text x="109.5" y="85">1</text>
<text x="142.5" y="87.6" transform="rotate(-90 142.5 87.6)">4</text>
<text x="143.1" y="86.8">1</text>
<text x="146.6" y="85">1</text>
<text x="179.6" y="87.6" transform="rotate(-90 179.6 87.6)">4</text>
<text x="180.1" y="86.8">1</text>
<text x="183.6" y="85">1</text>
<text x="244.8" y="89.3" transform="rotate(-90 244.8 89.3)">1</text>
<text x="246.6" y="85.8" transform="rotate(-90 246.6 85.8)">1</text>
<text x="248.4" y="89.3" transform="rotate(-90 248.4 89.3)">2</text>
<text x="250.1" y="85.8" transform="rotate(-90 250.1 85.8)">2</text>
<text x="304.8" y="89.3" transform="rotate(-90 304.8 89.3)">1</text>
<text x="306.6" y="85.8" transform="rotate(-90 306.6 85.8)">1</text>
<text x="308.3" y="89.3" transform="rotate(-90 308.3 89.3)">2</text>
<text x="310.1" y="85.8" transform="rotate(-90 310.1 85.8)">2</text>
<text x="364.8" y="89.3" transform="rotate(-90 364.8 89.3)">1</text>
<text x="366.5" y="85.8" transform="rotate(-90 366.5 85.8)">1</text>
<text x="368.3" y="89.3" transform="rotate(-90 368.3 89.3)">2</text>
<text x="370.1" y="85.8" transform="rotate(-90 370.1 85.8)">2</text>
<text x="103.7" y="91.1" transform="rotate(-90 103.7 91.1)">4</text>
<text x="140.8" y="91.1" transform="rotate(-90 140.8 91.1)">4</text>
<text x="177.8" y="91.1" transform="rotate(-90 177.8 91.1)">4</text>
<text x="34.8" y="134.4">1</text>
<text x="34.8" y="137.9">2</text>
<text x="38.3" y="136.2">IN+</text>
<text x="55.3" y="136.2">IN-</text>
<text x="61.9" y="137.9">3</text>
<text x="61.9" y="134.4">4</text>
<text x="116.3" y="137.8">3</text>
<text x="116.3" y="134.2">4</text>
<text x="120.8" y="135.7">SDA</text>
<text x="38.3" y="139.7">OUT+</text>
<text x="52.2" y="139.7">OUT-</text>
<text x="99.7" y="142.9">5V0</text>
<text x="116.3" y="141.3">2</text>
<text x="120.8" y="142.7">VCC</text>
<text x="120.8" y="139.2">SCL</text>
<text x="239.5" y="139.7">4</text>
<text x="243" y="141.5">4</text>
<text x="248.9" y="141.5">3</text>
<text x="252.4" y="139.7">3</text>
<text x="299.4" y="139.7">4</text>
<text x="302.9" y="141.5">4</text>
<text x="308.9" y="141.5">3</text>
<text x="312.4" y="139.7">3</text>
<text x="359.4" y="139.7">4</text>
<text x="362.9" y="141.5">4</text>
<text x="368.9" y="141.5">3</text>
<text x="372.4" y="139.7">3</text>
<text x="98.4" y="147.1">GND</text>
<text x="116.3" y="144.8">1</text>
<text x="120.8" y="146.2">GND</text>
<text x="244.8" y="147.5" transform="rotate(-90 244.8 147.5)">1</text>
<text x="246.6" y="144" transform="rotate(-90 246.6 144)">1</text>
<text x="248.4" y="147.5" transform="rotate(-90 248.4 147.5)">2</text>
<text x="250.1" y="144" transform="rotate(-90 250.1 144)">2</text>
<text x="304.8" y="147.5" transform="rotate(-90 304.8 147.5)">1</text>
<text x="306.6" y="144" transform="rotate(-90 306.6 144)">1</text>
<text x="308.3" y="147.5" transform="rotate(-90 308.3 147.5)">2</text>
<text x="310.1" y="144" transform="rotate(-90 310.1 144)">2</text>
<text x="364.8" y="147.5" transform="rotate(-90 364.8 147.5)">1</text>
<text x="366.5" y="144" transform="rotate(-90 366.5 144)">1</text>
<text x="368.3" y="147.5" transform="rotate(-90 368.3 147.5)">2</text>
<text x="370.1" y="144" transform="rotate(-90 370.1 144)">2</text>
</g>
<g font-size="3.2">
<text x="65.4" y="35.6">29</text>
<text x="56.7" y="37.4">GND</text>
<text x="34.8" y="42.7">4</text>
<text x="38.3" y="44.4">GND</text>
</g>
</svg>
